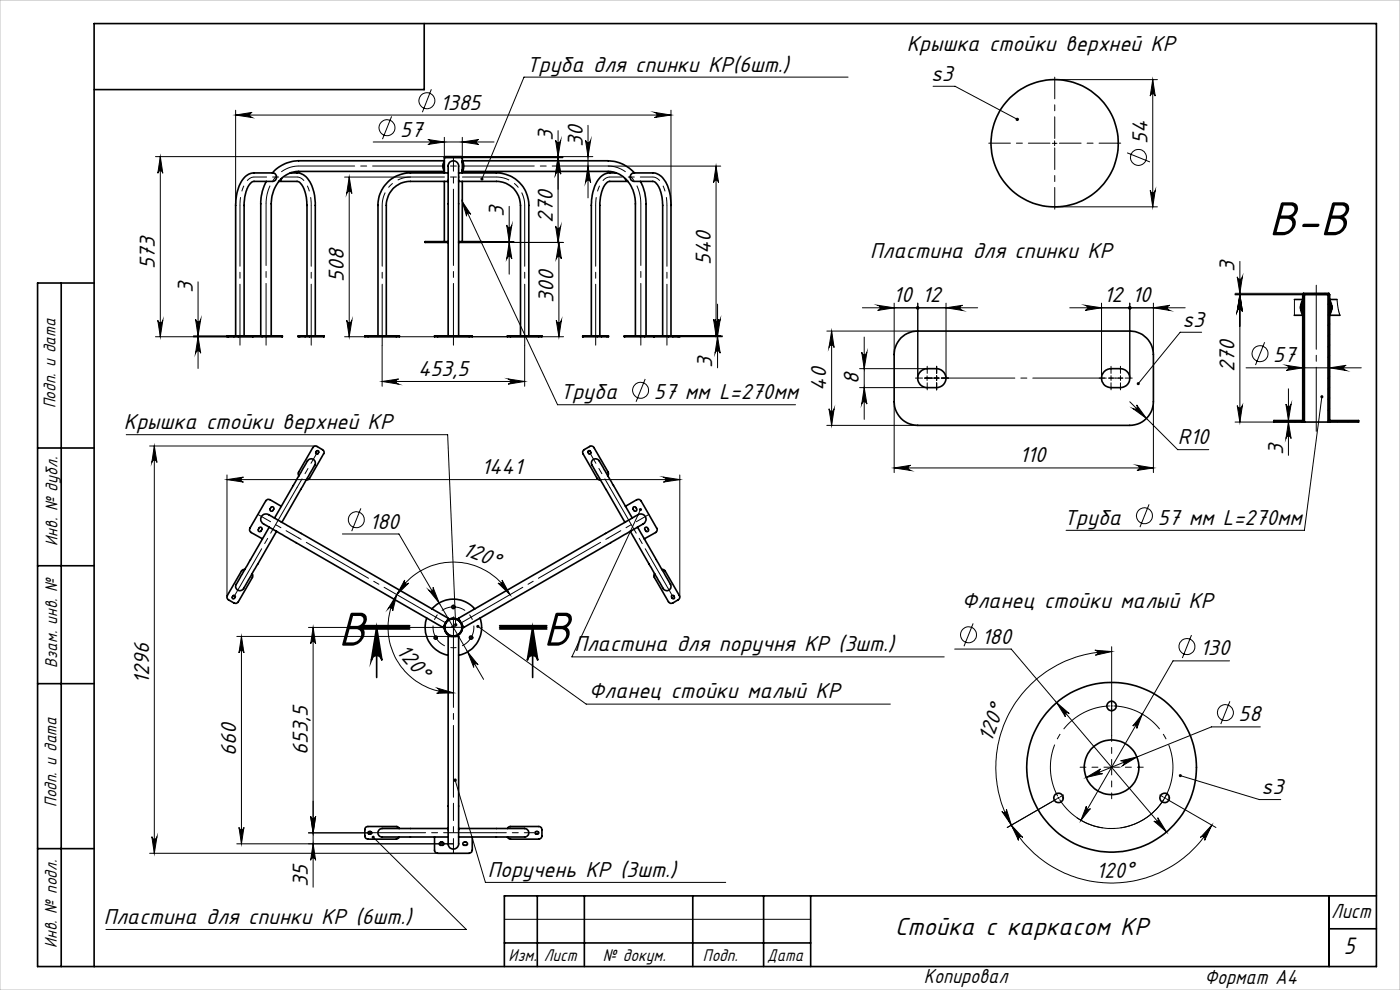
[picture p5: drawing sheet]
<svg xmlns="http://www.w3.org/2000/svg" width="297mm" height="210mm" viewBox="0 0 297 210" stroke-linecap="round" stroke-linejoin="round" font-family="sans-serif">
<g fill="none" stroke="#000" stroke-width=".21">
<path d="M91.5 18.9l-1.9 4.9M179.9 16.4h-68.7l-9 21.6M197.9 18.3h4.7l13.2 7M223.7 16.9h21.8M244.5 16.9l.6 3.5a.53 .53 0 0 0-.6-.5 .53 .53 0 0 0-.5 .5zM244.5 16.9v27M33 33.2h61.4M34 33.2v38.2M34 33.2l.5 3.6a.53 .53 0 0 0-.5-.6 .53 .53 0 0 0-.5 .6zM50 23.4v20.2M50 24.4h92.3M50 24.4l3.5-.6a.55 .55 0 0 0-.5 .6 .55 .55 0 0 0 .5 .5z"/>
<path d="M73.1 37.6h14M74.1 37.6v33.8M74.1 37.6l.5 3.5a.55 .55 0 0 0-.5-.5 .55 .55 0 0 0-.5 .5zM79.2 30.1h25.6M83.1 24.7l-2 4.8M90.8 29.6l3.5 .5-3.5 .5a.53 .53 0 0 0 .5-.5 .53 .53 0 0 0-.5-.5zM94.3 29.1v4.3M98.1 30.1l3.5-.5a.53 .53 0 0 0-.5 .5 .53 .53 0 0 0 .5 .5zM98.1 29.1v4.3h21.3M117.9 29.7a.55 .55 0 0 0 .5 .5 .55 .55 0 0 0 .6-.5l-.6 3.5zM118.4 27.7v23.7M118.4 33.4l.6 3.5a.55 .55 0 0 0-.6-.5 .55 .55 0 0 0-.5 .5z"/>
<path d="M124.2 29.7a.55 .55 0 0 0 .6 .5 .55 .55 0 0 0 .5-.5l-.6 3.5zM124.7 35.2l.6 3.5a.55 .55 0 0 0-.5-.5 .55 .55 0 0 0-.6 .5zM124.7 26.6v15.4M125.8 33.2h-27.8M129 35.2h23.9M138.9 23.8l3.4 .6-3.4 .5a.55 .55 0 0 0 .5-.5 .55 .55 0 0 0-.5-.6zM142.3 23.4v20.2M151.9 35.2v36.1M151.9 35.2l.5 3.5a.53 .53 0 0 0-.5-.5 .53 .53 0 0 0-.5 .5zM223.2 30.4h1M223.7 29.9v1M239.1 32.4l4.8 2"/>
<path d="M42 59.8v18.4M98.1 42.8l20.2 43.1h50.5M98.1 42.8l1.8 2.7a.48 .48 0 0 0-.7-.3 .48 .48 0 0 0-.2 .7zM102.2 51.3h6.8M107.5 47.7a.55 .55 0 0 0 .5 .6 .55 .55 0 0 0 .6-.6l-.6 3.6zM108 43.8v14.4M108 51.4l.6 3.5a.55 .55 0 0 0-.6-.5 .55 .55 0 0 0-.5 .5zM117.9 47.9a.55 .55 0 0 0 .5 .5 .55 .55 0 0 0 .6-.5l-.6 3.5zM118.6 51.4v20M118.6 51.4l.5 3.5a.55 .55 0 0 0-.5-.5 .55 .55 0 0 0-.6 .5zM119.6 51.4h-21.5M223.7 43.9h21.8"/>
<path d="M244 40.4a.53 .53 0 0 0 .5 .5 .53 .53 0 0 0 .6-.5l-.6 3.5zM262.5 58.7a.55 .55 0 0 0 .5 .5 .55 .55 0 0 0 .6-.5l-.6 3.5zM263 55.4v34.1M33 71.4h20.3M33.5 67.9a.53 .53 0 0 0 .5 .5 .53 .53 0 0 0 .5-.5l-.5 3.5zM41 71.3h7.5M41.5 67.7a.55 .55 0 0 0 .5 .6 .55 .55 0 0 0 .6-.6l-.6 3.6zM42 71.4l.6 3.5a.55 .55 0 0 0-.6-.5 .55 .55 0 0 0-.5 .5zM73.6 67.9a.55 .55 0 0 0 .5 .5 .55 .55 0 0 0 .5-.5l-.5 3.5zM81.1 73.2v8.7M111.3 73.2v8.7M118 67.9a.55 .55 0 0 0 .6 .5 .55 .55 0 0 0 .5-.5l-.5 3.5z"/>
<path d="M119.6 71.4h-46.5M139.1 71.3h14.1M142.7 71.4h10.5M151.4 67.7a.53 .53 0 0 0 .5 .6 .53 .53 0 0 0 .5-.6l-.5 3.6zM151.7 67.7a.55 .55 0 0 0 .5 .6 .55 .55 0 0 0 .6-.6l-.6 3.6zM152.2 64.5v13.5M152.2 71.4l.6 3.5a.55 .55 0 0 0-.6-.5 .55 .55 0 0 0-.5 .5zM175.4 70.2h19.3M176.4 70.2l.6 3.5a.55 .55 0 0 0-.6-.5 .55 .55 0 0 0-.5 .5zM176.4 70.2v20M182.4 78.2h14.3M182.8 74.7a.55 .55 0 0 0 .6 .5 .55 .55 0 0 0 .5-.5l-.6 3.5z"/>
<path d="M183 65.3h24.4M183.3 71.5v17.5M186.2 64.8l3.5 .5-3.5 .6a.55 .55 0 0 0 .5-.6 .55 .55 0 0 0-.5-.5zM189.7 64.3v10.9M194.7 64.3v15.9M196.7 79.7v1M200.7 65.3l3.5-.5a.55 .55 0 0 0-.5 .5 .55 .55 0 0 0 .5 .6zM200.7 64.3v15.9M230.2 64.8l3.5 .5-3.5 .6a.55 .55 0 0 0 .5-.6 .55 .55 0 0 0-.5-.5zM233.7 64.3v15.9M239.7 64.3v15.9M244.7 65.3l3.5-.5a.55 .55 0 0 0-.5 .5 .55 .55 0 0 0 .5 .6z"/>
<path d="M244.7 64.3v10.9M251.4 65.3h-24.5M254.9 70.5h-4.5l-8.9 10.9M262 62.5h14.5M262 62.2h14.5M263 62.5l.6 3.5a.55 .55 0 0 0-.6-.5 .55 .55 0 0 0-.5 .5zM264.3 78h24.5M268.3 72.6l-2 4.8M272.9 77.5l3.5 .5-3.5 .6a.55 .55 0 0 0 .5-.6 .55 .55 0 0 0-.5-.5zM274.6 63.5v3.4M276.6 62.2l.3 .3M276.7 62.8l-.3 .4"/>
<path d="M276.7 65.1l-.3 .3M276.7 67.3l-.3 .4M276.7 69.6l-.3 .3M276.7 71.8l-.3 .4M276.7 74l-.3 .4M276.7 76.3l-.3 .4M278.9 62.2l.3 .3M281.1 62.2l.3 .3M282.1 78l3.5-.5a.55 .55 0 0 0-.5 .5 .55 .55 0 0 0 .5 .6zM282.1 66.5l-.4 .3M282.1 70.9l-.4 .4M282.1 75.5l-.4 .3"/>
<path d="M282.1 79.9l-.4 .4M282.1 64.2l-.4 .3M282.1 68.7l-.4 .4M282.1 73.2l-.4 .3M283.6 63.5l.3 2 .4 1.4M26.8 92.2h68.2l1.7 40.3M31.7 94.6h35.2M32.7 94.6l.6 3.5a.55 .55 0 0 0-.5-.5 .55 .55 0 0 0-.6 .5zM32.7 94.6v86.4M81.1 80.9l3.5-.5a.55 .55 0 0 0-.5 .5 .55 .55 0 0 0 .5 .6zM81.1 80.9h30.2M107.8 80.4l3.5 .5-3.5 .6a.55 .55 0 0 0 .5-.6 .55 .55 0 0 0-.5-.5z"/>
<path d="M136.9 80.4l-2 4.8M175.4 90.2h19.3M175.9 86.7a.55 .55 0 0 0 .5 .5 .55 .55 0 0 0 .6-.5l-.6 3.5zM182.4 82.2h14.3M183.3 82.2l.6 3.5a.55 .55 0 0 0-.5-.5 .55 .55 0 0 0-.6 .5zM189.7 99.3l3.5-.6a.55 .55 0 0 0-.5 .5 .55 .55 0 0 0 .5 .6zM189.7 85.2v15.1M189.7 99.3h55M196.2 80.2h1M239.7 85.2l10.1 10.2h6.6M241.1 85.9l2.1 2.9-2.9-2.1a.55 .55 0 0 0 .8-.1 .55 .55 0 0 0 0-.7zM241.2 98.7l3.5 .6-3.5 .5a.55 .55 0 0 0 .5-.6 .55 .55 0 0 0-.5-.5z"/>
<path d="M244.7 85.2v15.1M262 89.5h14.4M262.5 86a.55 .55 0 0 0 .5 .5 .55 .55 0 0 0 .6-.5l-.6 3.5zM270.2 89.5h.1M272.8 85.7a.55 .55 0 0 0 .5 .5 .55 .55 0 0 0 .6-.5l-.6 3.5zM273.3 82.5v14.1M273.3 89.5l.6 3.5a.55 .55 0 0 0-.6-.5 .55 .55 0 0 0-.5 .5zM274.6 89.4l.1 .1M276.7 80.8l-.3 .3M276.7 83l-.3 .4M276.7 85.3l-.3 .3M276.7 87.5l-.3 .4"/>
<path d="M280.4 84.2l-3.7 28.3h-50.5M282.1 82.2l-.4 .3M282.1 84.4l-.4 .4M282.1 86.7l-.4 .3M282.1 88.9l-.4 .4M283.4 89.2l.3 .3M285.6 89.2l.4 .3M287.9 89.2l.3 .3M48.2 101.7l3.4-.5a.53 .53 0 0 0-.5 .5 .53 .53 0 0 0 .5 .6zM48.2 100.7v25.9M48.2 101.7h96M72.6 113.3h12l18 30.8"/>
<path d="M76.6 107.8l-2 4.9M135.9 108.1l-14.6 31.2h79M140.7 101.2l3.5 .5-3.5 .6a.53 .53 0 0 0 .5-.6 .53 .53 0 0 0-.5-.5zM144.2 100.7v25.9M243.8 107l-2 4.8M50.2 135h44.8M51.2 135v44M51.2 135l.6 3.5a.53 .53 0 0 0-.6-.5 .53 .53 0 0 0-.5 .5zM65.4 133.1h30.8M66.4 133.1v55.1M66.4 133.1l.6 3.5a.53 .53 0 0 0-.6-.5 .53 .53 0 0 0-.5 .5zM84.2 126.1l-.9 3.5a.54 .54 0 0 0-.3-.7 .54 .54 0 0 0-.7 .3z"/>
<path d="M85.9 123a.53 .53 0 0 0 .1 .8 .53 .53 0 0 0 .7-.1l-2.5 2.4zM90.9 125.2a.54 .54 0 0 0 .8 .1 .54 .54 0 0 0 .2-.7l1.3 3.3zM96.1 128.8h.1M96.2 128.7v.1M99.2 138.3l2.2 2.7a.53 .53 0 0 0-.7-.1 .53 .53 0 0 0-.2 .7zM101.4 132.9l23 16.5h64.5M105.7 123.7a.53 .53 0 0 0 .7 .1 .53 .53 0 0 0 .1-.8l1.7 3.1zM108.2 126.1a13.9 13.9 0 0 0-24 0 13.9 13.9 0 0 0 12 20.9M202.5 137.7h12l33 38.8M206.4 132.2l-1.9 4.9M232.3 137.9l3.5 .3-3.4 .8a.53 .53 0 0 0 .4-.6 .53 .53 0 0 0-.5-.5zM235.8 137.2v18.9"/>
<path d="M235.8 138.2a24.5 24.5 0 0 0-21.3 36.8 24.5 24.5 0 0 0 42.6 0M252.8 134.7l-2 4.9M92.8 146l3.4 1-3.6 .1a.55 .55 0 0 0 .6-.5 .55 .55 0 0 0-.4-.6zM224.2 149l2.6 2.4a.53 .53 0 0 0-.7-.1 .53 .53 0 0 0-.1 .7zM242.3 151.5l-1.1 3a.49 .49 0 0 0-.2-.6 .49 .49 0 0 0-.7 .1zM260.8 140.2h-12l-19.5 33.8M260.9 148.8l-1.9 4.8M267.4 154.2h-10.4l-26.6 10.7M32.2 177.5a.55 .55 0 0 0 .6 .5 .55 .55 0 0 0 .5-.5l-.6 3.5zM50.2 179h46M50.7 175.5a.53 .53 0 0 0 .5 .5 .53 .53 0 0 0 .6-.5l-.6 3.5zM65.4 176.7h13.7"/>
<path d="M65.9 173.2a.53 .53 0 0 0 .5 .5 .53 .53 0 0 0 .6-.5l-.6 3.5zM66.4 179l.6 3.5a.53 .53 0 0 0-.6-.5 .53 .53 0 0 0-.5 .5zM79.2 177.6l19.7 19.6h-76.4M96.6 165.5l6.4 21.7h51M212.5 172.1a.53 .53 0 0 0 .8 .3 .53 .53 0 0 0 .2-.7l1.1 3.3zM214.6 175l2.4 2.7a.53 .53 0 0 0-.8-.2 .53 .53 0 0 0-.1 .8zM223.5 169.9l-9.8 5.6M224.5 169.1l.1 .3M224.7 169.1l-.3 .3M230.4 164.9l3.1-1.8a.54 .54 0 0 0-.3 .7 .54 .54 0 0 0 .7 .3zM230.5 171a.49 .49 0 0 0 .2 .7 .49 .49 0 0 0 .6-.2l-2 2.5zM237.7 161.4l3.5-.8-3 1.8a.56 .56 0 0 0 .2-.7 .56 .56 0 0 0-.7-.3z"/>
<path d="M244.8 174.2a.54 .54 0 0 0 .7 0 .54 .54 0 0 0 .1-.7l1.9 3zM247.6 168.2a13 13 0 0 1-19.1 5.3M248.1 169.9l9.9 5.6M250.4 164.5l16.8 5.1h4.5M257.1 175l-1.5 3.3a.53 .53 0 0 0-.2-.8 .53 .53 0 0 0-.7 .2zM31.7 181h61.2M107 195h65"/>
<circle cx="82.1" cy="27.1" r="1.69"/>
<circle cx="90.5" cy="21.4" r="1.7"/>
<circle cx="241.5" cy="33.4" r="1.69"/>
<circle cx="267.3" cy="75" r="1.69"/>
<circle cx="135.9" cy="82.8" r="1.69"/>
<circle cx="75.6" cy="110.3" r="1.69"/>
<circle cx="242.8" cy="109.4" r="1.69"/>
<circle cx="205.5" cy="134.7" r="1.69"/>
<circle cx="251.8" cy="137.2" r="1.7"/>
<circle cx="260" cy="151.2" r="1.69"/>
</g>
<g fill="none" stroke="#000" stroke-width=".35">
<path d="M90 5v14h-70M56.5 38.5l-.3 .5a10.7 10.7 0 0 0-.9 4.2v28.1M59.2 38.5h3.8a2.27 2.27 0 0 1 1.6 1.9l.4 1.4 .1 1.6v27.9M59.7 37.9l-.5 .5M61.6 36.7h1.4a3.8 3.8 0 0 1 3.3 3.1l.4 1.7 .2 1.5v28.3M94.3 36.4h-30.9a6.2 6.2 0 0 0-5.8 6.3l-.1 28.6M94.3 34.1h-30.9a7.5 7.5 0 0 0-5.6 2.6M94.3 34.2a1.87 1.87 0 0 0 0 2M94.3 34.5l-.2 .6 .2 .9M94.3 36.7v-3.3h3.8v3.3M94.3 38.5v12.8M94.4 33.4a.38 .38 0 0 1 .6-.2h3v.2"/>
<path d="M95.1 38.5h-8a5.1 5.1 0 0 0-5.1 5.1v27.7M95.1 36.7h-8a6.9 6.9 0 0 0-6.9 6.9v27.7M95.1 36.7v-.1a2.41 2.41 0 0 1 .6-2.4 1.23 1.23 0 0 1 1.3 .3 1.23 1.23 0 0 1 .3 1.3v.9M95.1 36.7v34.6M97.3 38.5h8a5.1 5.1 0 0 1 5.1 5.1v27.7M97.3 36.7h8a6.9 6.9 0 0 1 6.9 6.9v27.7M97.3 36.7v34.6M98.1 34.1h30.9a7.6 7.6 0 0 1 5.6 2.6M98.1 36.4h30.9a6.4 6.4 0 0 1 5.8 6.8v28.1M98.1 34.2l.3 1-.1 .6-.2 .4M98.1 34.5l.2 .7-.2 .8M98.1 38.5v12.8"/>
<path d="M130.7 36.7h-1.3a3.8 3.8 0 0 0-3.3 3l-.5 1.8-.2 1.8v28M132.6 37.9l.5 .5M133.2 38.5h-3.8a2.46 2.46 0 0 0-1.7 2.1l-.5 2.5v28.2M135.9 38.5a9.6 9.6 0 0 1 1.2 4.7v28.1M95.1 51.3h-4.4a.34 .34 0 0 0-.5 .1h4.9M97.3 51.3h4.9v.1h-4.9M13 60v145M20 60h-12v145h284v-200h-272v200M50 71.3v-27.7a8 8 0 0 1 2.5-6.5l1.2-.4h4.2a.91 .91 0 0 1 .8 .9 .91 .91 0 0 1-.8 .9h-4a2.46 2.46 0 0 0-1.7 2.1l-.4 2.5v28.2M53.6 71.3h-5.4v.1h5.4M53.6 71.3h6.3v.1h-6.3M53.6 71.3v.1"/>
<path d="M63.3 71.3h5.5v.1h-5.5zM77.4 71.3h7.3v.1h-7.3zM92.2 71.3h8v.1h-8zM107.6 71.3h7.4v.1h-7.4zM123.6 71.3h5.5v.1h-5.5zM138.7 71.3h5.5v.1h-5.5M138.7 71.3h-6.3v.1h6.3M138.7 71.3v.1M140.6 71.3v-27.7a6.6 6.6 0 0 0-1.7-5l-4.4-.1a.91 .91 0 0 1-.8-.9 .91 .91 0 0 1 .8-.9h4a3.8 3.8 0 0 1 3.2 3.1l.5 1.7 .1 1.5v28.3M191.1 71.7l1.4-1 1.1-.4 1.1-.1h45a5 5 0 0 1 5 5v10a5.1 5.1 0 0 1-5 5h-45a5 5 0 0 1-5-5v-10.5l.5-1.6zM195.2 78.9l.5-.4 .6-.3h2.4a2.01 2.01 0 0 1 2 2 2.01 2.01 0 0 1-2 2h-2a2 2 0 0 1-1.8-1.1 2 2 0 0 1 .3-2.2zM234.1 78.9l.6-.4 .6-.3h2.4a2.01 2.01 0 0 1 2 2 2.01 2.01 0 0 1-2 2h-2a2.02 2.02 0 0 1-1.8-1.1 2.02 2.02 0 0 1 .2-2.2z"/>
<path d="M274.6 66.9h1.8M274.6 63.5h1.8M275.9 64.9v.6M275.9 65.5l.5 1.2M276.4 63.7l-.5 1.2M276.4 64.1l-.3 .9 .3 1.3M276.5 62.5v-.3h5.4v.3M276.7 62.5v27M281.7 62.5v27M282.1 63.7l.4 1.2M282.1 64.1l.3 1-.1 .6-.2 .6M282.1 63.5h1.5"/>
<path d="M282.1 66.9h2.2M282.5 64.9v.6M282.5 65.5l-.4 1.2M8 95h12M67.1 95.7a.27 .27 0 0 1 .4-.1 .27 .27 0 0 1 .1 .4l-.1 .2a.28 .28 0 0 1-.4 .1 .28 .28 0 0 1-.1-.4zM124.8 95.7l.3-.1 .2 .3a.26 .26 0 0 1-.1 .4 .26 .26 0 0 1-.3-.1l-.2-.3zM276.3 89.2v.3M276.4 89.5v-27h5.7v27M276.4 89.2h-6.2v.3h6.5M276.7 89.5h5M282.1 89.5h.1M282.1 89.2h.1"/>
<path d="M282.1 89.2h6.1v.3h-6.5M55.1 111.9a.34 .34 0 0 1 .4 0 .34 .34 0 0 1 .1 .4l-.2 .3a.32 .32 0 0 1-.5 .1 .32 .32 0 0 1-.1-.4zM57.1 111.8l-6.2 10.7a2.85 2.85 0 0 0-.8 2.3 .95 .95 0 0 0 1 .5 .95 .95 0 0 0 .8-.8l6.8-11.8M57.5 107.7a.35 .35 0 0 1 .4-.2 .35 .35 0 0 1 .2 .5l-.2 .3a.35 .35 0 0 1-.5 .1 .35 .35 0 0 1-.1-.5zM58.2 109.9l6.4-11a2.49 2.49 0 0 1 1.4-1.6 .96 .96 0 0 1 .8 .7 .96 .96 0 0 1-.2 1l-6.8 11.8M58.2 109.9v-.1a2.96 2.96 0 0 0-2.1-.7 1.17 1.17 0 0 0-.8 1.1 1.17 1.17 0 0 0 .9 1.1l.9 .5M58.2 109.9l36.9 21.3-1.1 1.9-36.9-21.3M59.7 107.4l-2.4-1.4a.65 .65 0 0 0-.9 .2l-3.4 5.8a.67 .67 0 0 0 .3 1l2.4 1.3M63.4 100.9l-.1-.6 3.1-5.3a.65 .65 0 0 1 .9-.3l1.1 .7a.62 .62 0 0 1 .3 .9l-3 5.2-.4 .3h-.3M128.9 100.9l.2-.3-.1-.5-3-5.1a.67 .67 0 0 0-.9-.3l-1.2 .7a.62 .62 0 0 0-.2 .9l3 5.2 .4 .3h.3M132.7 107.4l2.4-1.4a.67 .67 0 0 1 .9 .2l3.3 5.8a.71 .71 0 0 1-.2 1l-2.4 1.3M134.1 109.9l-6.1-10.7a3.1 3.1 0 0 0-1.6-1.9 1.02 1.02 0 0 0-.9 .8 1.02 1.02 0 0 0 .4 1.1l6.7 11.6"/>
<path d="M134.1 109.9a2.74 2.74 0 0 1 2.4-.8 1.25 1.25 0 0 1 .5 1.3 1.25 1.25 0 0 1-1 1l-.7 .4M134.1 109.9l-36.8 21.3 1.1 1.9 36.9-21.3M134.4 107.6l.4-.1 .2 .4a.33 .33 0 0 1-.1 .5 .33 .33 0 0 1-.4-.1l-.2-.4zM135.3 111.8l6.3 11a2.48 2.48 0 0 1 .7 2 .98 .98 0 0 1-1 .5 .98 .98 0 0 1-.8-.8l-6.8-11.8M136.9 111.9h.4l.2 .4a.32 .32 0 0 1-.1 .4 .32 .32 0 0 1-.4-.1l-.2-.4zM8 120h12M49.5 126.3a.26 .26 0 0 1 .3 0 .26 .26 0 0 1 .1 .4l-.2 .2a.26 .26 0 0 1-.3 .1 .26 .26 0 0 1-.1-.4zM51.9 120.8l-.4 .1-.3 .2-3 5.2a.67 .67 0 0 0 .3 .9l1.1 .7a.67 .67 0 0 0 1-.2l3-5.2v-.6l-.1-.2M76.9 133.1h10M76.9 133.4h10M76.9 132.7h10M79.9 133.1l1.1 7a1.13 1.13 0 0 0-1.1-1.1 1.13 1.13 0 0 0-1.1 1.1z"/>
<path d="M79.9 133.1v10.6M90.5 131.1a6 6 0 0 0 4.6 7.9M91.6 129.2a6 6 0 0 1 9.1 0M94.4 132.5a1.92 1.92 0 0 0 1.4 2.5M94.7 131.8a1.93 1.93 0 0 1 2.9 0M98 132.5a1.96 1.96 0 0 1-1.5 2.5M101.8 131.1a6 6 0 0 1-4.5 7.9M106 132.7h10zM106 133.1h10M106 133.4h10M113 133.1l1.1 7a1.11 1.11 0 0 0-1.1-1.1 1.11 1.11 0 0 0-1.1 1.1zM113 133.1v10.6"/>
<path d="M140.4 120.8l.4 .1 .3 .2 3 5.2a.67 .67 0 0 1-.2 .9l-1.2 .7a.65 .65 0 0 1-.9-.2l-3.1-5.4 .2-.6M142.5 126.4l.4-.1 .2 .3a.26 .26 0 0 1-.1 .4 .26 .26 0 0 1-.4-.1zM8 145h12M78.1 176.5l.5-.1a.27 .27 0 0 1 .2 .2 .27 .27 0 0 1-.2 .3h-.4zM84.7 175.7l-.5-.4h-6.1a.61 .61 0 0 0-.7 .7v1.3a.66 .66 0 0 0 .7 .7h6l.6-.5M92.2 177.5v2.8a.66 .66 0 0 0 .7 .7h6.6a.73 .73 0 0 0 .7-.7v-2.8M93.2 178.8l.6-.2a.34 .34 0 0 1 .4 .4 .34 .34 0 0 1-.4 .3h-.5zM95.1 175.7h-12.4a3.3 3.3 0 0 0-2.3 .4 .99 .99 0 0 0 0 1.2 .99 .99 0 0 0 1.2 .2h13.5M95.1 177.5v.1a2.41 2.41 0 0 0 .6 2.4 1.23 1.23 0 0 0 1.3-.3 1.23 1.23 0 0 0 .3-1.3v-.9M95.1 177.5v-42.5h2.2v42.5M97.3 175.7h12.6a2.41 2.41 0 0 1 2.1 .5 1.01 1.01 0 0 1-.1 1.1 1.01 1.01 0 0 1-1.2 .2h-13.4M98.2 178.8l.6-.2a.34 .34 0 0 1 .4 .4 .34 .34 0 0 1-.4 .3h-.3a.33 .33 0 0 1-.3-.2 .33 .33 0 0 1 0-.3z"/>
<path d="M107.7 175.7l.5-.4h6.1a.66 .66 0 0 1 .7 .7v1.3a.73 .73 0 0 1-.7 .7h-6l-.5-.2-.1-.3M113.6 176.5l.4-.1a.27 .27 0 0 1 .3 .2 .27 .27 0 0 1-.3 .3h-.2a.26 .26 0 0 1-.3-.2 .26 .26 0 0 1 .1-.2zM8 180h12M114 190v15M124 190v15M147 190v15M162 190v15M172 190v15M282 190v15M282 197h10M292 190h-185v15M107 200h65"/>
<circle cx="223.7" cy="30.4" r="13.5"/>
<circle cx="92.4" cy="135.2" r=".33"/>
<circle cx="96.2" cy="133.1" r="1.79"/>
<circle cx="96.2" cy="128.8" r=".34"/>
<circle cx="96.2" cy="133.1" r="1.89"/>
<circle cx="99.9" cy="135.3" r=".34"/>
<circle cx="235.8" cy="149.8" r="1"/>
<circle cx="224.6" cy="169.3" r="1"/>
<circle cx="235.8" cy="162.7" r="18"/>
<circle cx="235.8" cy="162.8" r="5.8"/>
<circle cx="247.1" cy="169.3" r="1"/>
</g>
<path d="M0 0h297v210h-297z" fill="none" stroke="#c0c0c0" stroke-width=".21"/>
<path d="M92.4 135.2l.1 .1M99.9 135.2h.1M99.9 135.2v.1M235.8 149.7h-.2M235.8 149.7h.2M247.1 169.2l.1-.1M247.1 169.2l-.1 .2" fill="none" stroke="#000" stroke-width=".21" stroke-dasharray="15.2 1.3 1.3 1.3" stroke-linecap="butt"/>
<path d="M235.4 149.7a13 13 0 0 0-11 19.2M224.8 169.6a13 13 0 0 0 22.1 0M247.3 168.9a13 13 0 0 0-11.1-19.2" fill="none" stroke="#000" stroke-width=".21" stroke-dasharray="15.2 1.3 1.3 1.3" stroke-dashoffset="3.9" stroke-linecap="butt"/>
<path d="M92.5 135.4a4.3 4.3 0 0 0 7.4 0M96.1 128.7a4.3 4.3 0 0 0-3.7 6.4M100 135.1a4.3 4.3 0 0 0-3.7-6.4" fill="none" stroke="#000" stroke-width=".21" stroke-dasharray="15.2 1.3 1.3 1.3" stroke-dashoffset="12.7" stroke-linecap="butt"/>
<path d="M63.4 35.2a7.5 7.5 0 0 0-7 8M135.9 43.2a7.5 7.5 0 0 0-6.9-8" fill="none" stroke="#000" stroke-width=".21" stroke-dasharray="15.2 1.3 1.3 1.3" stroke-dashoffset="11.3" stroke-linecap="butt"/>
<path d="M87.1 37.6a6 6 0 0 0-6 6M111.3 43.6a6 6 0 0 0-6-6" fill="none" stroke="#000" stroke-width=".21" stroke-dasharray="15.2 1.3 1.3 1.3" stroke-dashoffset="12.4" stroke-linecap="butt"/>
<path d="M53.9 37.6a3.4 3.4 0 0 0-2.6 3l-.4 3M129.4 37.6a3.4 3.4 0 0 0-2.6 3l-.4 3M66 43.6a7 7 0 0 0-2.1-5.8l-.9-.2M141.5 43.6a7 7 0 0 0-2.2-5.8l-.8-.2" fill="none" stroke="#000" stroke-width=".21" stroke-dasharray="15.2 1.3 1.3 1.3" stroke-dashoffset="13.5" stroke-linecap="butt"/>
<g fill="none" stroke="#000" stroke-width=".21" stroke-dasharray="15.2 1.3 1.3 1.3">
<path d="M196.7 79.2v-1.5M198.7 79.2v-1.5M235.7 79.2v-1.5M237.7 79.2v-1.5M195.7 80.2h-1.5M196.7 81.2v1.5M197.7 80.2h1.5M197.7 80.2h-1.5M198.7 80.2v-.5M198.7 80.2h-.5M198.7 80.2v.5M198.7 80.2h.5"/>
<path d="M198.7 81.2v1.5M199.7 80.2h1.5M234.7 80.2h-1.5M235.7 80.2v-.5M235.7 80.2h-.5M235.7 80.2v.5M235.7 80.2h.5M235.7 81.2v1.5M236.7 80.2h1.5M236.7 80.2h-1.5M237.7 80.2v-.5M237.7 80.2h-.5"/>
<path d="M237.7 80.2v.5M237.7 80.2h.5M237.7 81.2v1.5M238.7 80.2h1.5M92.3 135.3l-.2 .1M92.4 135.2v.1M92.4 135.2h.1M92.6 135.2l.2-.2M96.1 133.1h-2.1M96.2 128.6v-.3M96.2 128.9v.2M96.2 133.1v-.1"/>
<path d="M96.2 133.1h-.1M96.2 133.1h.1M96.2 132.9v-2.1M96.2 133.2v2.1M96.3 133.1h2.1M99.8 135.2l-.2-.2M99.9 135.2l.1 .1M99.9 135.2h.1M100.1 135.3l.2 .1M235.8 149.7v-.2M235.8 149.7v.2M235.8 149.3v-.8"/>
<path d="M235.8 150.1v.8M224.2 169.4l-.7 .4M224.9 169l.7-.4M235.8 162.7v-.2M235.8 162.7h-.2M235.8 162.7v.2M235.8 162.7h.2M246.7 169l-.6-.4M247.1 169.2l.2 .1M247.1 169.2l-.2-.1M247.4 169.4l.7 .4"/>
</g>
<path d="M199.7 80.2h35" fill="none" stroke="#000" stroke-width=".21" stroke-dasharray="15.2 1.3 1.3 1.3" stroke-dashoffset="-.4"/>
<path d="M279.2 91.5v-31" fill="none" stroke="#000" stroke-width=".21" stroke-dasharray="15.2 1.3 1.3 1.3" stroke-dashoffset="1.6"/>
<path d="M235.4 162.7h-6.3M235.8 162.3v-6.3M235.8 163.1v6.3M236.2 162.7h6.3" fill="none" stroke="#000" stroke-width=".21" stroke-dasharray="15.2 1.3 1.3 1.3" stroke-dashoffset="14"/>
<path d="M222.8 30.4h-13M223.8 29.4v-13M223.8 31.4v13M224.8 30.4h13" fill="none" stroke="#000" stroke-width=".21" stroke-dasharray="15.2 1.3 1.3 1.3" stroke-dashoffset="10.6"/>
<path d="M56.4 73.2v-30M96.2 73.2v-30M135.9 73.2v-30" fill="none" stroke="#000" stroke-width=".21" stroke-dasharray="15.2 1.3 1.3 1.3" stroke-dashoffset="2.1"/>
<path d="M63.4 35.2h65.6" fill="none" stroke="#000" stroke-width=".21" stroke-dasharray="15.2 1.3 1.3 1.3" stroke-dashoffset="3.4"/>
<path d="M96.2 43.2v-10M54.7 109.1l8.7 5M137.7 109.1l-8.7 5M96.2 181v-10" fill="none" stroke="#000" stroke-width=".21" stroke-dasharray="15.2 1.3 1.3 1.3" stroke-dashoffset="12.1"/>
<path d="M50.9 73.2v-29.6M66 73.2v-29.6M81.1 73.2v-29.6M111.3 73.2v-29.6M126.4 73.2v-29.6M141.5 73.2v-29.6" fill="none" stroke="#000" stroke-width=".21" stroke-dasharray="15.2 1.3 1.3 1.3" stroke-dashoffset="2.3"/>
<path d="M87.1 37.6h18.2" fill="none" stroke="#000" stroke-width=".21" stroke-dasharray="15.2 1.3 1.3 1.3" stroke-dashoffset="8"/>
<path d="M63 37.6h-9.1M138.5 37.6h-9.1" fill="none" stroke="#000" stroke-width=".21" stroke-dasharray="15.2 1.3 1.3 1.3" stroke-dashoffset="12.6"/>
<path d="M63.4 114.1l32.9 19M129 114.1l-32.9 19M96.2 171v-38" fill="none" stroke="#000" stroke-width=".21" stroke-dasharray="15.2 1.3 1.3 1.3" stroke-dashoffset="-1.9"/>
<path d="M63 103.4l-13.1 22.7M129.4 103.4l13.1 22.7M105.3 176.6h-26.2" fill="none" stroke="#000" stroke-width=".21" stroke-dasharray="15.2 1.3 1.3 1.3" stroke-dashoffset="4"/>
<path d="M63 103.4l4-6.9M129.4 103.4l-4-6.9M105.3 176.6h8" fill="none" stroke="#000" stroke-width=".21" stroke-dasharray="15.2 1.3 1.3 1.3" stroke-dashoffset="13.1"/>
<g fill="#000">
<path d="M34 33.2l.5 3.6a.53 .53 0 0 0-.5-.6 .53 .53 0 0 0-.5 .6zM33.5 67.9a.53 .53 0 0 0 .5 .5 .53 .53 0 0 0 .5-.5l-.5 3.5zM41.5 67.7a.55 .55 0 0 0 .5 .6 .55 .55 0 0 0 .6-.6l-.6 3.6zM42 71.4l.6 3.5a.55 .55 0 0 0-.6-.5 .55 .55 0 0 0-.5 .5zM107.5 47.7a.55 .55 0 0 0 .5 .6 .55 .55 0 0 0 .6-.6l-.6 3.6zM108 51.4l.6 3.5a.55 .55 0 0 0-.6-.5 .55 .55 0 0 0-.5 .5zM124.2 29.7a.55 .55 0 0 0 .6 .5 .55 .55 0 0 0 .5-.5l-.6 3.5zM124.7 35.2l.6 3.5a.55 .55 0 0 0-.5-.5 .55 .55 0 0 0-.6 .5zM151.9 35.2l.5 3.5a.53 .53 0 0 0-.5-.5 .53 .53 0 0 0-.5 .5zM151.4 67.7a.53 .53 0 0 0 .5 .6 .53 .53 0 0 0 .5-.6l-.5 3.6zM151.7 67.7a.55 .55 0 0 0 .5 .6 .55 .55 0 0 0 .6-.6l-.6 3.6zM152.2 71.4l.6 3.5a.55 .55 0 0 0-.6-.5 .55 .55 0 0 0-.5 .5zM118.6 51.4l.5 3.5a.55 .55 0 0 0-.5-.5 .55 .55 0 0 0-.6 .5zM118 67.9a.55 .55 0 0 0 .6 .5 .55 .55 0 0 0 .5-.5l-.5 3.5zM66.4 133.1l.6 3.5a.53 .53 0 0 0-.6-.5 .53 .53 0 0 0-.5 .5zM65.9 173.2a.53 .53 0 0 0 .5 .5 .53 .53 0 0 0 .6-.5l-.6 3.5zM51.2 135l.6 3.5a.53 .53 0 0 0-.6-.5 .53 .53 0 0 0-.5 .5zM50.7 175.5a.53 .53 0 0 0 .5 .5 .53 .53 0 0 0 .6-.5l-.6 3.5zM32.7 94.6l.6 3.5a.55 .55 0 0 0-.5-.5 .55 .55 0 0 0-.6 .5zM32.2 177.5a.55 .55 0 0 0 .6 .5 .55 .55 0 0 0 .5-.5l-.6 3.5zM263 62.5l.6 3.5a.55 .55 0 0 0-.6-.5 .55 .55 0 0 0-.5 .5zM262.5 86a.55 .55 0 0 0 .5 .5 .55 .55 0 0 0 .6-.5l-.6 3.5zM262.5 58.7a.55 .55 0 0 0 .5 .5 .55 .55 0 0 0 .6-.5l-.6 3.5zM263 62.5l.6 3.5a.55 .55 0 0 0-.6-.5 .55 .55 0 0 0-.5 .5zM272.8 85.7a.55 .55 0 0 0 .5 .5 .55 .55 0 0 0 .6-.5l-.6 3.5zM273.3 89.5l.6 3.5a.55 .55 0 0 0-.6-.5 .55 .55 0 0 0-.5 .5z"/>
<path d="M50 24.4l3.5-.6a.55 .55 0 0 0-.5 .6 .55 .55 0 0 0 .5 .5zM138.9 23.8l3.4 .6-3.4 .5a.55 .55 0 0 0 .5-.5 .55 .55 0 0 0-.5-.6z"/>
<path d="M98.1 30.1l3.5-.5a.53 .53 0 0 0-.5 .5 .53 .53 0 0 0 .5 .5zM90.8 29.6l3.5 .5-3.5 .5a.53 .53 0 0 0 .5-.5 .53 .53 0 0 0-.5-.5z"/>
<path d="M102 37.8l.1 .4 .1-.2-.1 .3a.33 .33 0 0 0 .4-.2 .33 .33 0 0 0-.1-.4 .33 .33 0 0 0-.4 .1zM98.1 42.8l1.8 2.7a.48 .48 0 0 0-.7-.3 .48 .48 0 0 0-.2 .7zM99.2 138.3l1.3 3.3a.53 .53 0 0 1 .2-.8 .53 .53 0 0 1 .7 .2zM90.9 125.2l2.3 2.7-1.3-3.3a.54 .54 0 0 1-.2 .7 .54 .54 0 0 1-.8-.1zM96.5 132.2a.36 .36 0 0 0-.2 .4 .36 .36 0 0 0 .4 .3v-.4v.4a.36 .36 0 0 0 .3-.5 .36 .36 0 0 0-.5-.2zM135.7 107.8a.32 .32 0 0 0-.1 .5 .32 .32 0 0 0 .5 0 .32 .32 0 0 0-.1-.5l-.1 .3 .1-.3zM79 177.3l.2 .3-.2-.2a.32 .32 0 0 0 0 .5 .32 .32 0 0 0 .5-.2 .32 .32 0 0 0-.4-.4zM96.3 165.2a.36 .36 0 0 0 0 .6 .36 .36 0 0 0 .6-.2 .36 .36 0 0 0-.5-.4l.2 .3zM101.1 132.7a.33 .33 0 0 0 .2 .5 .33 .33 0 0 0 .4-.3 .33 .33 0 0 0-.5-.3l-.1 .1 .3 .2zM215.5 25.1a.35 .35 0 0 0 .1 .5 .35 .35 0 0 0 .5-.1l-.3-.2 .3 .2a.36 .36 0 0 0-.1-.5 .36 .36 0 0 0-.5 .1zM241.3 81.1l-.1 .5 .3-.2-.2 .2a.32 .32 0 0 0 .4 0 .32 .32 0 0 0 0-.4 .32 .32 0 0 0-.4-.1zM250.2 164.2l-.1 .3h.3h-.3a.33 .33 0 0 0 .3 .3 .33 .33 0 0 0 .3-.4 .33 .33 0 0 0-.5-.2zM280.2 83.9a.33 .33 0 0 0 0 .5 .33 .33 0 0 0 .5-.1 .33 .33 0 0 0-.2-.5l-.1 .4 .1-.4z"/>
<path d="M118.4 33.4l.6 3.5a.55 .55 0 0 0-.6-.5 .55 .55 0 0 0-.5 .5zM117.9 29.7a.55 .55 0 0 0 .5 .5 .55 .55 0 0 0 .6-.5l-.6 3.5zM66.4 179l.6 3.5a.53 .53 0 0 0-.6-.5 .53 .53 0 0 0-.5 .5zM65.9 173.2a.53 .53 0 0 0 .5 .5 .53 .53 0 0 0 .6-.5l-.6 3.5z"/>
<path d="M244.5 16.9l.6 3.5a.53 .53 0 0 0-.6-.5 .53 .53 0 0 0-.5 .5zM244 40.4a.53 .53 0 0 0 .5 .5 .53 .53 0 0 0 .6-.5l-.6 3.5zM176.4 70.2l.6 3.5a.55 .55 0 0 0-.6-.5 .55 .55 0 0 0-.5 .5zM175.9 86.7a.55 .55 0 0 0 .5 .5 .55 .55 0 0 0 .6-.5l-.6 3.5zM182.8 74.7a.55 .55 0 0 0 .6 .5 .55 .55 0 0 0 .5-.5l-.6 3.5zM183.3 82.2l.6 3.5a.55 .55 0 0 0-.5-.5 .55 .55 0 0 0-.6 .5z"/>
<path d="M74.1 37.6l.5 3.5a.55 .55 0 0 0-.5-.5 .55 .55 0 0 0-.5 .5zM73.6 67.9a.55 .55 0 0 0 .5 .5 .55 .55 0 0 0 .5-.5l-.5 3.5z"/>
<path d="M117.9 47.9a.55 .55 0 0 0 .5 .5 .55 .55 0 0 0 .6-.5l-.6 3.5zM118.4 33.4l.6 3.5a.55 .55 0 0 0-.6-.5 .55 .55 0 0 0-.5 .5z"/>
<path d="M186.2 64.8l3.5 .5-3.5 .6a.55 .55 0 0 0 .5-.6 .55 .55 0 0 0-.5-.5zM194.4 65.1l-.1 .2h.4h-.4a.37 .37 0 0 0 .4 .4 .37 .37 0 0 0 .3-.5 .37 .37 0 0 0-.6-.1zM239.5 65a.36 .36 0 0 0 0 .6 .36 .36 0 0 0 .5-.3h-.3h.3a.35 .35 0 0 0-.2-.3 .35 .35 0 0 0-.3 0zM244.7 65.3l3.5-.5a.55 .55 0 0 0-.5 .5 .55 .55 0 0 0 .5 .6zM189.7 99.3l3.5-.6a.55 .55 0 0 0-.5 .5 .55 .55 0 0 0 .5 .6zM241.2 98.7l3.5 .6-3.5 .5a.55 .55 0 0 0 .5-.6 .55 .55 0 0 0-.5-.5zM241.1 85.9a.55 .55 0 0 1 0 .7 .55 .55 0 0 1-.8 .1l2.9 2.1zM244.8 174.2l2.7 2.3-1.9-3a.54 .54 0 0 1-.1 .7 .54 .54 0 0 1-.7 0zM224.2 149l1.8 3a.53 .53 0 0 1 .1-.7 .53 .53 0 0 1 .7 .1zM230.5 171l-1.2 3 2-2.5a.49 .49 0 0 1-.6 .1 .49 .49 0 0 1-.2-.6zM242.3 151.5l-2 2.5a.49 .49 0 0 1 .7-.2 .49 .49 0 0 1 .2 .7zM230.4 164.9l3.5-.8a.54 .54 0 0 1-.7-.3 .54 .54 0 0 1 .3-.7zM237.7 161.4a.56 .56 0 0 1 .7 .3 .56 .56 0 0 1-.2 .7l3-1.8z"/>
<path d="M194.5 65a.36 .36 0 0 0 0 .6 .36 .36 0 0 0 .6-.3h-.4h.4l-.2-.3zM200.7 65.3l3.5-.5a.55 .55 0 0 0-.5 .5 .55 .55 0 0 0 .5 .6z"/>
<path d="M230.2 64.8l3.5 .5-3.5 .6a.55 .55 0 0 0 .5-.6 .55 .55 0 0 0-.5-.5zM239.5 65l-.2 .3h.4h-.4a.36 .36 0 0 0 .5 .3 .36 .36 0 0 0 .2-.5 .36 .36 0 0 0-.5-.1z"/>
<path d="M272.9 77.5l3.5 .5-3.5 .6a.55 .55 0 0 0 .5-.6 .55 .55 0 0 0-.5-.5zM282.1 78l3.5-.5a.55 .55 0 0 0-.5 .5 .55 .55 0 0 0 .5 .6z"/>
<path d="M81.1 80.9l3.5-.5a.55 .55 0 0 0-.5 .5 .55 .55 0 0 0 .5 .6zM107.8 80.4l3.5 .5-3.5 .6a.55 .55 0 0 0 .5-.6 .55 .55 0 0 0-.5-.5z"/>
<path d="M48.2 101.7l3.4-.5a.53 .53 0 0 0-.5 .5 .53 .53 0 0 0 .5 .6zM140.7 101.2l3.5 .5-3.5 .6a.53 .53 0 0 0 .5-.6 .53 .53 0 0 0-.5-.5z"/>
<path d="M84.2 126.1l-.9 3.5a.54 .54 0 0 0-.3-.7 .54 .54 0 0 0-.7 .3zM92.8 146l3.4 1-3.6 .1a.55 .55 0 0 0 .6-.5 .55 .55 0 0 0-.4-.6z"/>
<path d="M105.7 123.7a.53 .53 0 0 0 .7 .1 .53 .53 0 0 0 .1-.8l1.7 3.1zM85.9 123a.53 .53 0 0 0 .1 .8 .53 .53 0 0 0 .7-.1l-2.5 2.4z"/>
<path d="M232.3 137.9l3.5 .3-3.4 .8a.53 .53 0 0 0 .4-.6 .53 .53 0 0 0-.5-.5zM212.5 172.1a.53 .53 0 0 0 .8 .3 .53 .53 0 0 0 .2-.7l1.1 3.3z"/>
<path d="M79.9 133.1l1.1 7a1.13 1.13 0 0 0-1.1-1.1 1.13 1.13 0 0 0-1.1 1.1zM113 133.1l1.1 7a1.11 1.11 0 0 0-1.1-1.1 1.11 1.11 0 0 0-1.1 1.1z"/>
<path d="M214.6 175l2.4 2.7a.53 .53 0 0 0-.8-.2 .53 .53 0 0 0-.1 .8zM257.1 175l-1.5 3.3a.53 .53 0 0 0-.2-.8 .53 .53 0 0 0-.7 .2z"/>
</g>
<g font-size="11.2">
<text x="269.2" y="49.9">В-В</text>
<text x="71.8" y="137">В</text>
<text x="115.3" y="137">В</text>
</g>
<text font-size="5.8" x="189.9" y="198.3">Стойка с каркасом КР</text>
<text font-size="5.6" x="285.1" y="202.4">5</text>
<g font-size="5.1">
<text x="192.4" y="10.9">Крышка стойки верхней КР</text>
<text x="111.7" y="15.2">Труба для спинки КР(6шт.)</text>
<text x="197.5" y="17.1">s3</text>
<text x="93.4" y="23.2">1385</text>
<text x="84.9" y="29">57</text>
<text x="117.3" y="30" transform="rotate(-90 117.3 30)">3</text>
<text x="123.6" y="31.2" transform="rotate(-90 123.6 31.2)">30</text>
<text x="243.4" y="30.6" transform="rotate(-90 243.4 30.6)">54</text>
<text x="106.9" y="46.1" transform="rotate(-90 106.9 46.1)">3</text>
<text x="117.3" y="47.3" transform="rotate(-90 117.3 47.3)">270</text>
<text x="32.9" y="57.1" transform="rotate(-90 32.9 57.1)">573</text>
<text x="73" y="59.8" transform="rotate(-90 73 59.8)">508</text>
<text x="150.8" y="56.2" transform="rotate(-90 150.8 56.2)">540</text>
<text x="184.6" y="54.6">Пластина для спинки КР</text>
<text x="261.9" y="57.7" transform="rotate(-90 261.9 57.7)">3</text>
<text x="40.9" y="62.1" transform="rotate(-90 40.9 62.1)">3</text>
<text x="117.4" y="64.3" transform="rotate(-90 117.4 64.3)">300</text>
<text x="189.5" y="64.1">10 12</text>
<text x="234.1" y="64.1">12</text>
<text x="240.2" y="64.1">10</text>
<text x="250.8" y="69.3">s3</text>
<text x="270.1" y="76.9">57</text>
<text x="88.7" y="79.8">453,5</text>
<text x="151.1" y="78" transform="rotate(-90 151.1 78)">3</text>
<text x="175.3" y="82.9" transform="rotate(-90 175.3 82.9)">40</text>
<text x="182.2" y="81.5" transform="rotate(-90 182.2 81.5)">8</text>
<text x="261.9" y="79" transform="rotate(-90 261.9 79)">270</text>
<text x="118.8" y="84.7">Труба</text>
<text x="138.7" y="84.7">57 мм L=270мм</text>
<text x="26.3" y="91.1">Крышка стойки верхней КР</text>
<text x="249.9" y="94.2">R10</text>
<text x="102.1" y="100.6">1441</text>
<text x="216.3" y="98.1">110</text>
<text x="272.2" y="96.6" transform="rotate(-90 272.2 96.6)">3</text>
<text x="78.4" y="112.1">180</text>
<text x="225.7" y="111.3">Труба</text>
<text x="245.6" y="111.3">57 мм L=270мм</text>
<text x="97.9" y="117.6" transform="rotate(21 97.9 117.6)">120°</text>
<text x="204.1" y="128.9">Фланец стойки малый КР</text>
<text x="208.3" y="136.5">180</text>
<text x="84" y="138.4" transform="rotate(49 84 138.4)">120°</text>
<text x="121.8" y="138.2">Пластина для поручня КР (3шт.)</text>
<text x="254.6" y="139">130</text>
<text x="31.6" y="145.1" transform="rotate(-90 31.6 145.1)">1296</text>
<text x="124.9" y="148.2">Фланец стойки малый КР</text>
<text x="262.8" y="153">58</text>
<text x="50.1" y="160.4" transform="rotate(-90 50.1 160.4)">660</text>
<text x="65.3" y="160.2" transform="rotate(-90 65.3 160.2)">653,5</text>
<text x="210.3" y="157.6" transform="rotate(-70 210.3 157.6)">120°</text>
<text x="267.6" y="168.4">s3</text>
<text x="65.3" y="188.2" transform="rotate(-90 65.3 188.2)">35</text>
<text x="103.5" y="186">Поручень КР (3шт.)</text>
<text x="232.6" y="186.3" transform="rotate(-2 232.6 186.3)">120°</text>
<text x="22" y="196">Пластина для спинки КР (6шт.)</text>
</g>
<g font-size="4.8">
<text x="282.4" y="194.7">Лист</text>
<text x="196" y="208.6">Копировал</text>
<text x="255.5" y="208.7">Формат А4</text>
</g>
<g font-size="4">
<text x="11.8" y="86.6" transform="rotate(-90 11.8 86.6)">Подп. и дата</text>
<text x="12.2" y="115.8" transform="rotate(-90 12.2 115.8)">Инв. № дубл.</text>
<text x="12.1" y="141.6" transform="rotate(-90 12.1 141.6)">Взам. инв. №</text>
<text x="12" y="171.2" transform="rotate(-90 12 171.2)">Подп. и дата</text>
<text x="12" y="201" transform="rotate(-90 12 201)">Инв. № подл.</text>
<text x="107.9" y="203.8">Изм.</text>
<text x="115.4" y="203.8">Лист</text>
<text x="127.9" y="203.8">№ докум.</text>
<text x="149.1" y="203.8">Подп.</text>
<text x="162.7" y="203.8">Дата</text>
</g>
</svg>
